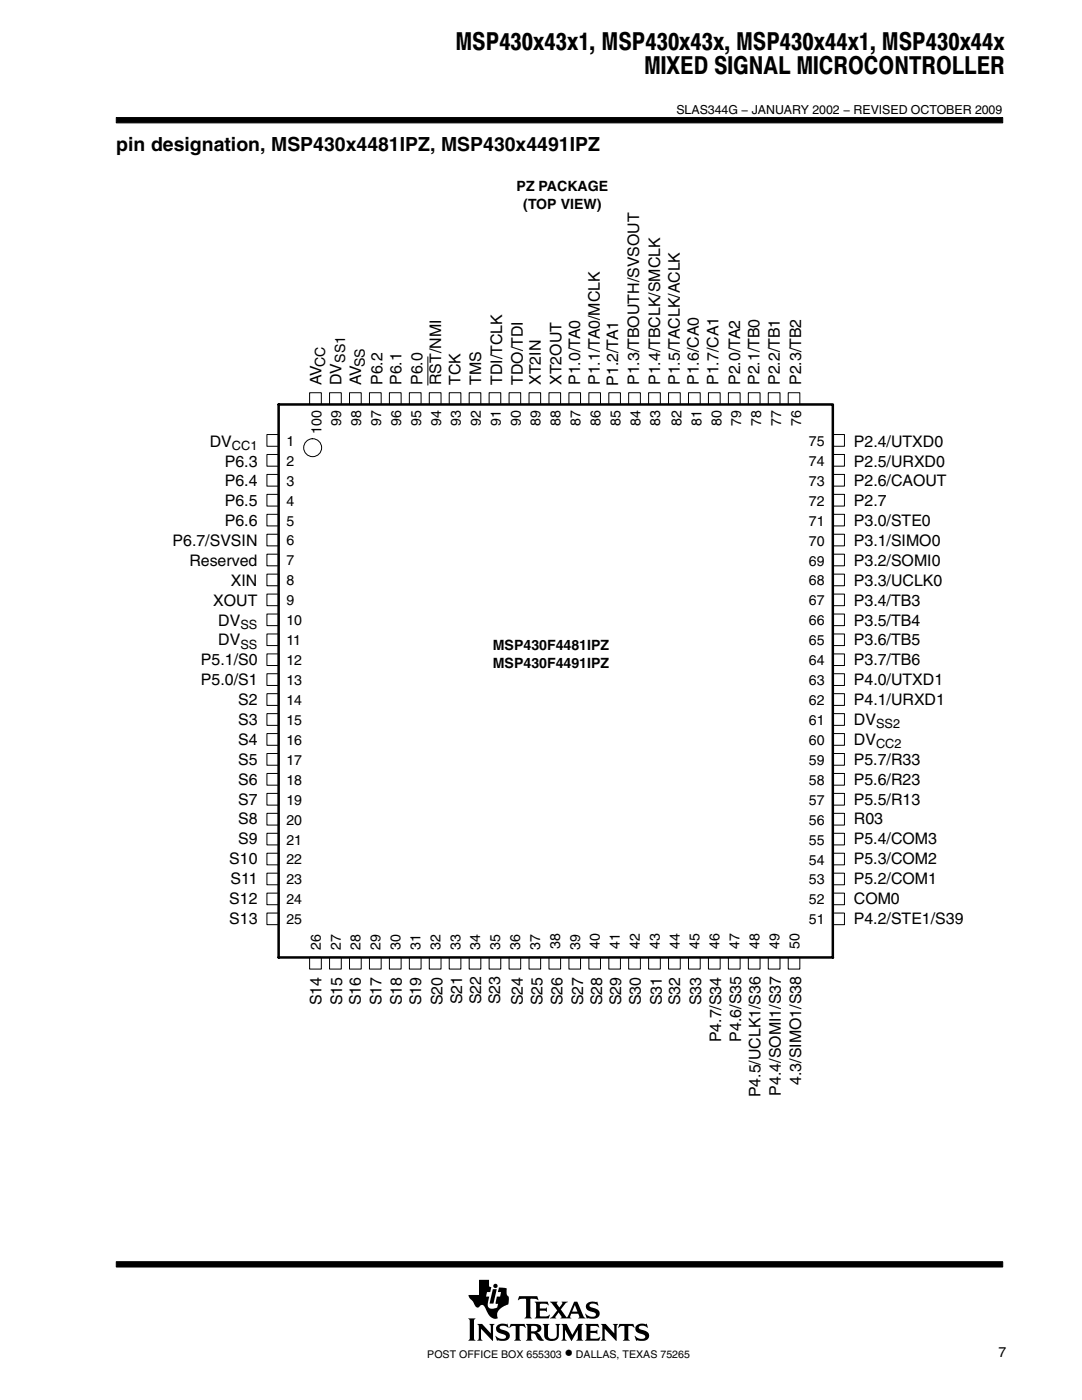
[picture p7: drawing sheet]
<svg xmlns="http://www.w3.org/2000/svg" width="216mm" height="279mm" viewBox="0 0 216 279" stroke-linecap="round" stroke-linejoin="round" font-family="sans-serif">
<g fill="#000" stroke="#000" stroke-width=".2">
<path d="M23.2 23.5h176.9v1h-176.9z" fill-rule="evenodd"/>
<path d="M23.2 251.8h176.9v1.1h-176.9z" fill-rule="evenodd"/>
</g>
<g fill="#000">
<path d="M98.3 257.3h.8l-.6 2.9h-.8z"/>
<path d="M93.4 263.1h1.5l-.3 .4v3.7l.3 .4h-1.5l.3-.4v-3.7z" fill-rule="evenodd"/>
<path d="M95.2 264.2h1l1.7 1.9v-1.5l-.3-.4h1.1l-.3 .4v3l-2.4-2.4v2l.3 .4h-1.1l.3-.6v-2.3z" fill-rule="evenodd"/>
<path d="M95.6 255.4h2v1.3l.4 .2-.2 1h-.6l-.2 .9h.6l-.3 1.2 .1 .7a.9 .9 0 0 0 1.2 .4l.6-.1 .2-.8-.5-.1 .2-1.3h.7l.2-.9h-.7l.3-1 1.5 .2v1.1l.2 .4 .2 .2v.7a.81 .81 0 0 1-.6 1 2.73 2.73 0 0 0-1.7 1.7l.1 .9h-.1a1.81 1.81 0 0 1-2.1-1.5l-.3-.6a.7 .7 0 0 0-.6-.6 .7 .7 0 0 0-.7 .5 1.12 1.12 0 0 1-1.1-1l-.7-.8-.2-.7h2.1z" fill-rule="evenodd"/>
<path d="M99.2 264.6a1.71 1.71 0 0 1 1.7-.4l.2 .1 .1-.1 .3 .8-.6-.3-.8-.1a.41 .41 0 0 0-.4 .5 .41 .41 0 0 0 .5 .3 1.29 1.29 0 0 1 1.5 1.4 1.08 1.08 0 0 1-1.2 .8l-1.1-.1-.2 .1-.4-1 .8 .5 .5 .1 .6-.1 .3-.2a.72 .72 0 0 0-.9-.7 .99 .99 0 0 1-1-.5 .99 .99 0 0 1 .1-1.1z" fill-rule="evenodd"/>
<path d="M101.9 264.2h2.8l.2 .8-.7-.4h-.4l-.1 .2v2.4l.3 .4h-1.4l.3-.4v-2.4l-.1-.2h-.5l-.7 .4z" fill-rule="evenodd"/>
<path d="M103.6 258.7h3.6l.2 .8-.4-.3-1.2 .1v3.5l.3 .3h-1.4l.2-.2 .1-.3v-3.2l-.1-.2h-.8l-.7 .3z" fill-rule="evenodd"/>
<path d="M104.9 264.2h1.9a.9 .9 0 0 1 1 .4 .9 .9 0 0 1 0 1.1l-.7 .2 .5 .4 .9 1.2a1.2 1.2 0 0 1-1.6-1l-.3-.3-.6-.1v1l.3 .5h-1.4l.3-.6v-2.3z" fill-rule="evenodd"/>
<path d="M106.7 259.8h2.6l.1 .7-.5-.3-1.2 .1v.8h1.1l.3-.2v.9l-.4-.2h-1v1l.2 .1h1.2l.5-.3h.1l-.2 .7h-2.8l.3-.5v-2.3z" fill-rule="evenodd"/>
<path d="M108.3 264.2h1.3l-.3 .4v2a.65 .65 0 0 0 .7 .6h.6l.4-.4 .1-2.1-.3-.5h1l-.3 .4v1.8a1.54 1.54 0 0 1-2.4 1l-.5-.7v-2.1z" fill-rule="evenodd"/>
<path d="M112 264.2h1.1l1.1 2.2 1.2-2.2h1l-.3 .4v2.6l.3 .4h-1.4l.3-.4v-1.8l-1.3 2.2-1.3-2.2v1.7l.4 .5h-1.1l.3-.6v-2.3z" fill-rule="evenodd"/>
<path d="M109.7 259.8h1.6l-.2 .3 .5 .8 .6-.8-.1-.3h1.2l-.4 .3-1 1.2 1.2 1.6 1.5-3.1h.6l1.2 2.9 .4 .4-1.4-.1a.22 .22 0 0 0 .2-.1 .22 .22 0 0 0 0-.3l-.2-.4h-1.4l-.2 .7 .2 .2h-2.2l.2-.3-.5-.9-.7 .9 .2 .3h-1.3l.6-.4 .9-1.2z" fill-rule="evenodd"/>
<path d="M117.1 260.2a2.08 2.08 0 0 1 1.9-.3l.2-.2 .1 .9a1.22 1.22 0 0 0-1.7-.1 .82 .82 0 0 0 .9 .6 1.06 1.06 0 0 1 1.2 1.1 1.06 1.06 0 0 1-1.2 1l-1.2-.1-.2 .1-.3-1 .8 .5 .8 .1a.46 .46 0 0 0 .5-.5 .46 .46 0 0 0-.5-.4l-.2-.1a1.11 1.11 0 0 1-1.2-1.5z" fill-rule="evenodd"/>
<path d="M116.7 264.2h2.6l.2 .8-.6-.4-1.1 .1v.9h1.1l.3-.2v.9l-.4-.3h-1v1.1l1.3 .1 .7-.4-.3 .8h-2.8l.3-.4v-2.6z" fill-rule="evenodd"/>
<path d="M119.9 264.2h1l1.7 1.9v-1.5l-.3-.4h1l-.3 .4v3l-2.3-2.4v2l.3 .4h-1.1l.3-.4v-2.6z" fill-rule="evenodd"/>
<path d="M123.6 264.2h2.8l.2 .8-.6-.4h-.5l-.1 .2v2.4l.3 .4h-1.4l.3-.4v-2.4l-.1-.2h-.5l-.7 .4z" fill-rule="evenodd"/>
<path d="M127 264.6a1.74 1.74 0 0 1 1.6-.4l.3 .1 .1-.1 .3 .8h-.1a1.2 1.2 0 0 0-1.7-.1 1.47 1.47 0 0 0 1.3 .7 1.03 1.03 0 0 1 .7 1.2 1.03 1.03 0 0 1-1.2 .8l-1.1-.1-.2 .1-.4-1 .9 .5 .9 .1a.45 .45 0 0 0 .4-.6 .45 .45 0 0 0-.6-.3l-.2-.1a1.11 1.11 0 0 1-1.2-1.4z" fill-rule="evenodd"/>
<circle cx="98.9" cy="256.6" r=".43"/>
</g>
<g fill="#fff">
<path d="M114.7 260.4l.5 1.4h-1z"/>
<path d="M106 264.7l.6-.1a.56 .56 0 0 1 .6 .5 .56 .56 0 0 1-.6 .6h-.6z" fill-rule="evenodd"/>
</g>
<g fill="none" stroke="#000" stroke-width=".2">
<path d="M61.8 78.4h2.3v2.3h-2.3zM65.8 78.4h2.3v2.3h-2.3zM69.7 78.4h2.4v2.3h-2.4zM73.7 78.4h2.4v2.3h-2.4zM77.7 78.4h2.3v2.3h-2.3zM81.7 78.4h2.3v2.3h-2.3zM85.4 71.2v5.7M85.7 78.4h2.3v2.3h-2.3zM89.6 78.4h2.4v2.3h-2.4zM93.6 78.4h2.3v2.3h-2.3zM97.6 78.4h2.3v2.3h-2.3zM101.6 78.4h2.3v2.3h-2.3z"/>
<path d="M105.6 78.4h2.3v2.3h-2.3zM109.5 78.4h2.4v2.3h-2.4zM113.5 78.4h2.3v2.3h-2.3zM117.5 78.4h2.3v2.3h-2.3zM121.5 78.4h2.3v2.3h-2.3zM125.4 78.4h2.4v2.3h-2.4zM129.4 78.4h2.4v2.3h-2.4zM133.4 78.4h2.3v2.3h-2.3zM137.4 78.4h2.3v2.3h-2.3zM141.4 78.4h2.3v2.3h-2.3zM145.3 78.4h2.4v2.3h-2.4zM149.3 78.4h2.4v2.3h-2.4z"/>
<path d="M153.3 78.4h2.3v2.3h-2.3zM157.3 78.4h2.3v2.3h-2.3zM53.3 86.7h2.3v2.4h-2.3zM53.3 90.7h2.3v2.3h-2.3zM53.3 94.7h2.3v2.3h-2.3zM53.3 98.7h2.3v2.3h-2.3zM166.2 86.7h2.3v2.4h-2.3zM166.2 90.7h2.3v2.3h-2.3zM166.2 94.7h2.3v2.3h-2.3zM166.2 98.7h2.3v2.3h-2.3zM53.3 102.6h2.3v2.4h-2.3zM53.3 106.6h2.3v2.3h-2.3z"/>
<path d="M53.3 110.6h2.3v2.3h-2.3zM53.3 114.6h2.3v2.3h-2.3zM53.3 118.6h2.3v2.3h-2.3zM166.2 102.6h2.3v2.4h-2.3zM166.2 106.6h2.3v2.3h-2.3zM166.2 110.6h2.3v2.3h-2.3zM166.2 114.6h2.3v2.3h-2.3zM166.2 118.6h2.3v2.3h-2.3zM53.3 122.5h2.3v2.4h-2.3zM53.3 126.5h2.3v2.3h-2.3zM53.3 130.5h2.3v2.3h-2.3zM53.3 134.5h2.3v2.3h-2.3z"/>
<path d="M53.3 138.4h2.3v2.4h-2.3zM166.2 122.5h2.3v2.4h-2.3zM166.2 126.5h2.3v2.3h-2.3zM166.2 130.5h2.3v2.3h-2.3zM166.2 134.5h2.3v2.3h-2.3zM166.2 138.4h2.3v2.4h-2.3zM53.3 142.4h2.3v2.4h-2.3zM53.3 146.4h2.3v2.3h-2.3zM53.3 150.4h2.3v2.3h-2.3zM53.3 154.4h2.3v2.3h-2.3zM53.3 158.3h2.3v2.4h-2.3zM166.2 142.4h2.3v2.4h-2.3z"/>
<path d="M166.2 146.4h2.3v2.3h-2.3zM166.2 150.4h2.3v2.3h-2.3zM166.2 154.4h2.3v2.3h-2.3zM166.2 158.3h2.3v2.4h-2.3zM53.3 162.3h2.3v2.4h-2.3zM53.3 166.3h2.3v2.3h-2.3zM53.3 170.3h2.3v2.3h-2.3zM53.3 174.3h2.3v2.3h-2.3zM53.3 178.2h2.3v2.4h-2.3zM166.2 162.3h2.3v2.4h-2.3zM166.2 166.3h2.3v2.3h-2.3zM166.2 170.3h2.3v2.3h-2.3z"/>
<path d="M166.2 174.3h2.3v2.3h-2.3zM166.2 178.2h2.3v2.4h-2.3zM53.3 182.2h2.3v2.3h-2.3zM61.8 191.1h2.3v2.3h-2.3zM65.8 191.1h2.3v2.3h-2.3zM69.7 191.1h2.4v2.3h-2.4zM73.7 191.1h2.4v2.3h-2.4zM77.7 191.1h2.3v2.3h-2.3zM81.7 191.1h2.3v2.3h-2.3zM85.7 191.1h2.3v2.3h-2.3zM89.6 191.1h2.4v2.3h-2.4zM93.6 191.1h2.3v2.3h-2.3z"/>
<path d="M97.6 191.1h2.3v2.3h-2.3zM101.6 191.1h2.3v2.3h-2.3zM105.6 191.1h2.3v2.3h-2.3zM109.5 191.1h2.4v2.3h-2.4zM113.5 191.1h2.3v2.3h-2.3zM117.5 191.1h2.3v2.3h-2.3zM121.5 191.1h2.3v2.3h-2.3zM125.4 191.1h2.4v2.3h-2.4zM129.4 191.1h2.4v2.3h-2.4zM133.4 191.1h2.3v2.3h-2.3zM137.4 191.1h2.3v2.3h-2.3zM141.4 191.1h2.3v2.3h-2.3z"/>
<path d="M145.3 191.1h2.4v2.3h-2.4zM149.3 191.1h2.4v2.3h-2.4zM153.3 191.1h2.3v2.3h-2.3zM157.3 191.1h2.3v2.3h-2.3zM166.2 182.2h2.3v2.3h-2.3z"/>
<circle cx="62.4" cy="89.3" r="1.79"/>
</g>
<path d="M166.2 191.1v-110.4h-110.6v110.4h110.6" fill="none" stroke="#000" stroke-width=".5"/>
<g font-size="4.9">
<text x="90.9" y="9.9">MSP430x43x1, MSP430x43x, MSP430x44x1, MSP430x44x</text>
<text x="128.5" y="14.8">MIXED SIGNAL MICROCONTROLLER</text>
</g>
<text font-size="3.9" x="23.2" y="30.2">pin designation, MSP430x4481IPZ, MSP430x4491IPZ</text>
<text font-size="3.5" x="112.7" y="271">•</text>
<g font-size="3.2">
<text x="64.1" y="76.8" transform="rotate(-90 64.1 76.8)">AV</text>
<text x="68.1" y="76.8" transform="rotate(-90 68.1 76.8)">DV</text>
<text x="72.1" y="76.8" transform="rotate(-90 72.1 76.8)">AV</text>
<text x="76.3" y="76.8" transform="rotate(-90 76.3 76.8)">P6.2</text>
<text x="80.1" y="76.8" transform="rotate(-90 80.1 76.8)">P6.1</text>
<text x="84.3" y="76.8" transform="rotate(-90 84.3 76.8)">P6.0</text>
<text x="88.1" y="76.8" transform="rotate(-90 88.1 76.8)">RST/NMI</text>
<text x="91.9" y="76.8" transform="rotate(-90 91.9 76.8)">TCK</text>
<text x="96" y="76.8" transform="rotate(-90 96 76.8)">TMS</text>
<text x="100.2" y="76.8" transform="rotate(-90 100.2 76.8)">TDI/TCLK</text>
<text x="104.3" y="76.8" transform="rotate(-90 104.3 76.8)">TDO/TDI</text>
<text x="107.9" y="76.8" transform="rotate(-90 107.9 76.8)">XT2IN</text>
<text x="112" y="76.8" transform="rotate(-90 112 76.8)">XT2OUT</text>
<text x="115.8" y="76.8" transform="rotate(-90 115.8 76.8)">P1.0/TA0</text>
<text x="119.7" y="76.8" transform="rotate(-90 119.7 76.8)">P1.1/TA0/MCLK</text>
<text x="123.3" y="77" transform="rotate(-90 123.3 77)">P1.2/TA1</text>
<text x="127.5" y="76.8" transform="rotate(-90 127.5 76.8)">P1.3/TBOUTH/SVSOUT</text>
<text x="131.7" y="76.8" transform="rotate(-90 131.7 76.8)">P1.4/TBCLK/SMCLK</text>
<text x="135.7" y="76.8" transform="rotate(-90 135.7 76.8)">P1.5/TACLK/ACLK</text>
<text x="139.4" y="76.8" transform="rotate(-90 139.4 76.8)">P1.6/CA0</text>
<text x="143.4" y="76.8" transform="rotate(-90 143.4 76.8)">P1.7/CA1</text>
<text x="147.7" y="76.8" transform="rotate(-90 147.7 76.8)">P2.0/TA2</text>
<text x="151.5" y="76.8" transform="rotate(-90 151.5 76.8)">P2.1/TB0</text>
<text x="155.6" y="76.8" transform="rotate(-90 155.6 76.8)">P2.2/TB1</text>
<text x="159.8" y="76.8" transform="rotate(-90 159.8 76.8)">P2.3/TB2</text>
<text x="41.9" y="89.1">DV</text>
<text x="170.4" y="89.1">P2.4/UTXD0</text>
<text x="44.9" y="93.1">P6.3</text>
<text x="170.4" y="93.1">P2.5/URXD0</text>
<text x="44.9" y="97.1">P6.4</text>
<text x="44.9" y="101">P6.5</text>
<text x="170.4" y="97.1">P2.6/CAOUT</text>
<text x="170.4" y="101">P2.7</text>
<text x="44.9" y="105">P6.6</text>
<text x="170.4" y="105">P3.0/STE0</text>
<text x="34.4" y="109">P6.7/SVSIN</text>
<text x="37.8" y="112.9">Reserved</text>
<text x="170.4" y="109">P3.1/SIMO0</text>
<text x="170.4" y="112.9">P3.2/SOMI0</text>
<text x="46.1" y="116.9">XIN</text>
<text x="170.4" y="116.9">P3.3/UCLK0</text>
<text x="42.5" y="120.9">XOUT</text>
<text x="43.6" y="124.8">DV</text>
<text x="170.4" y="120.9">P3.4/TB3</text>
<text x="170.4" y="124.8">P3.5/TB4</text>
<text x="43.6" y="128.8">DV</text>
<text x="170.4" y="128.8">P3.6/TB5</text>
<text x="40.1" y="132.8">P5.1/S0</text>
<text x="40.1" y="136.7">P5.0/S1</text>
<text x="170.4" y="132.8">P3.7/TB6</text>
<text x="170.4" y="136.7">P4.0/UTXD1</text>
<text x="47.5" y="140.7">S2</text>
<text x="170.4" y="140.7">P4.1/URXD1</text>
<text x="47.5" y="144.7">S3</text>
<text x="47.5" y="148.7">S4</text>
<text x="170.4" y="148.7">DV</text>
<text x="170.4" y="144.7">DV</text>
<text x="47.5" y="152.6">S5</text>
<text x="170.4" y="152.6">P5.7/R33</text>
<text x="47.5" y="156.6">S6</text>
<text x="47.5" y="160.6">S7</text>
<text x="170.4" y="156.6">P5.6/R23</text>
<text x="170.4" y="160.6">P5.5/R13</text>
<text x="47.5" y="164.5">S8</text>
<text x="170.4" y="164.5">R03</text>
<text x="45.7" y="172.5">S10</text>
<text x="47.5" y="168.5">S9</text>
<text x="170.4" y="168.5">P5.4/COM3</text>
<text x="170.4" y="172.5">P5.3/COM2</text>
<text x="46" y="176.4">S11</text>
<text x="170.4" y="176.4">P5.2/COM1</text>
<text x="45.7" y="180.4">S12</text>
<text x="45.7" y="184.4">S13</text>
<text x="170.4" y="180.4">COM0</text>
<text x="170.4" y="184.4">P4.2/STE1/S39</text>
<text x="64.1" y="200.6" transform="rotate(-90 64.1 200.6)">S14</text>
<text x="68.3" y="200.6" transform="rotate(-90 68.3 200.6)">S15</text>
<text x="72" y="200.6" transform="rotate(-90 72 200.6)">S16</text>
<text x="76.1" y="200.6" transform="rotate(-90 76.1 200.6)">S17</text>
<text x="80.2" y="200.6" transform="rotate(-90 80.2 200.6)">S18</text>
<text x="84" y="200.6" transform="rotate(-90 84 200.6)">S19</text>
<text x="88.3" y="200.6" transform="rotate(-90 88.3 200.6)">S20</text>
<text x="92.2" y="200.4" transform="rotate(-90 92.2 200.4)">S21</text>
<text x="96" y="200.4" transform="rotate(-90 96 200.4)">S22</text>
<text x="99.8" y="200.4" transform="rotate(-90 99.8 200.4)">S23</text>
<text x="104.3" y="200.6" transform="rotate(-90 104.3 200.6)">S24</text>
<text x="108.2" y="200.6" transform="rotate(-90 108.2 200.6)">S25</text>
<text x="112.3" y="200.6" transform="rotate(-90 112.3 200.6)">S26</text>
<text x="116.4" y="200.6" transform="rotate(-90 116.4 200.6)">S27</text>
<text x="120.2" y="200.6" transform="rotate(-90 120.2 200.6)">S28</text>
<text x="123.9" y="200.6" transform="rotate(-90 123.9 200.6)">S29</text>
<text x="127.9" y="200.6" transform="rotate(-90 127.9 200.6)">S30</text>
<text x="132.1" y="200.6" transform="rotate(-90 132.1 200.6)">S31</text>
<text x="135.7" y="200.6" transform="rotate(-90 135.7 200.6)">S32</text>
<text x="139.9" y="200.6" transform="rotate(-90 139.9 200.6)">S33</text>
<text x="143.9" y="208" transform="rotate(-90 143.9 208)">P4.7/S34</text>
<text x="147.9" y="207.9" transform="rotate(-90 147.9 207.9)">P4.6/S35</text>
<text x="151.7" y="219" transform="rotate(-90 151.7 219)">P4.5/UCLK1/S36</text>
<text x="155.8" y="218.6" transform="rotate(-90 155.8 218.6)">P4.4/SOMI1/S37</text>
<text x="159.9" y="216.5" transform="rotate(-90 159.9 216.5)">4.3/SIMO1/S38</text>
</g>
<g font-size="2.8">
<text x="103.1" y="38.2">PZ PACKAGE</text>
<text x="104.4" y="41.7">(TOP VIEW)</text>
<text x="64.9" y="73.2" transform="rotate(-90 64.9 73.2)">CC</text>
<text x="68.9" y="72.4" transform="rotate(-90 68.9 72.4)">SS1</text>
<text x="72.8" y="73.2" transform="rotate(-90 72.8 73.2)">SS</text>
<text x="57.1" y="89">1</text>
<text x="64.1" y="86.5" transform="rotate(-90 64.1 86.5)">100</text>
<text x="68.1" y="85" transform="rotate(-90 68.1 85)">99</text>
<text x="72.1" y="85" transform="rotate(-90 72.1 85)">98</text>
<text x="76.1" y="85" transform="rotate(-90 76.1 85)">97</text>
<text x="80" y="85" transform="rotate(-90 80 85)">96</text>
<text x="84" y="85" transform="rotate(-90 84 85)">95</text>
<text x="88" y="85" transform="rotate(-90 88 85)">94</text>
<text x="92" y="85" transform="rotate(-90 92 85)">93</text>
<text x="95.9" y="85" transform="rotate(-90 95.9 85)">92</text>
<text x="99.9" y="85" transform="rotate(-90 99.9 85)">91</text>
<text x="103.9" y="85" transform="rotate(-90 103.9 85)">90</text>
<text x="107.9" y="85" transform="rotate(-90 107.9 85)">89</text>
<text x="111.9" y="85" transform="rotate(-90 111.9 85)">88</text>
<text x="115.8" y="85" transform="rotate(-90 115.8 85)">87</text>
<text x="119.8" y="85" transform="rotate(-90 119.8 85)">86</text>
<text x="123.8" y="85" transform="rotate(-90 123.8 85)">85</text>
<text x="127.8" y="85" transform="rotate(-90 127.8 85)">84</text>
<text x="131.8" y="85" transform="rotate(-90 131.8 85)">83</text>
<text x="136" y="85" transform="rotate(-90 136 85)">82</text>
<text x="140" y="85" transform="rotate(-90 140 85)">81</text>
<text x="143.9" y="85" transform="rotate(-90 143.9 85)">80</text>
<text x="147.9" y="85" transform="rotate(-90 147.9 85)">79</text>
<text x="151.9" y="85" transform="rotate(-90 151.9 85)">78</text>
<text x="155.9" y="85" transform="rotate(-90 155.9 85)">77</text>
<text x="159.9" y="85" transform="rotate(-90 159.9 85)">76</text>
<text x="161.4" y="89">75</text>
<text x="57.1" y="92.9">2</text>
<text x="161.4" y="93">74</text>
<text x="57.1" y="96.9">3</text>
<text x="57.1" y="100.9">4</text>
<text x="161.4" y="97">73</text>
<text x="161.4" y="100.9">72</text>
<text x="57.1" y="104.9">5</text>
<text x="161.4" y="104.9">71</text>
<text x="57.1" y="108.9">6</text>
<text x="57.1" y="112.8">7</text>
<text x="161.4" y="108.9">70</text>
<text x="161.4" y="112.9">69</text>
<text x="57.1" y="116.8">8</text>
<text x="161.4" y="116.8">68</text>
<text x="57.1" y="120.8">9</text>
<text x="57.1" y="124.8">10</text>
<text x="161.4" y="120.8">67</text>
<text x="161.4" y="124.8">66</text>
<text x="57.1" y="128.7">11</text>
<text x="98.3" y="129.7">MSP430F4481IPZ</text>
<text x="161.4" y="128.8">65</text>
<text x="57.1" y="132.7">12</text>
<text x="57.1" y="136.7">13</text>
<text x="98.3" y="133.2">MSP430F4491IPZ</text>
<text x="161.4" y="132.8">64</text>
<text x="161.4" y="136.7">63</text>
<text x="57.1" y="140.7">14</text>
<text x="161.4" y="140.7">62</text>
<text x="57.1" y="144.7">15</text>
<text x="57.1" y="148.6">16</text>
<text x="161.4" y="144.7">61</text>
<text x="161.4" y="148.7">60</text>
<text x="57.1" y="152.6">17</text>
<text x="161.4" y="152.7">59</text>
<text x="57.1" y="156.6">18</text>
<text x="57.1" y="160.6">19</text>
<text x="161.4" y="156.6">58</text>
<text x="161.4" y="160.6">57</text>
<text x="57.1" y="164.6">20</text>
<text x="161.4" y="164.6">56</text>
<text x="57.1" y="168.5">21</text>
<text x="57.1" y="172.5">22</text>
<text x="161.4" y="168.6">55</text>
<text x="161.4" y="172.6">54</text>
<text x="57.1" y="176.5">23</text>
<text x="161.4" y="176.5">53</text>
<text x="57.1" y="180.5">24</text>
<text x="57.1" y="184.5">25</text>
<text x="161.4" y="180.5">52</text>
<text x="161.4" y="184.5">51</text>
<text x="64" y="189.5" transform="rotate(-90 64 189.5)">26</text>
<text x="68" y="189.5" transform="rotate(-90 68 189.5)">27</text>
<text x="72" y="189.5" transform="rotate(-90 72 189.5)">28</text>
<text x="75.9" y="189.5" transform="rotate(-90 75.9 189.5)">29</text>
<text x="79.9" y="189.5" transform="rotate(-90 79.9 189.5)">30</text>
<text x="83.9" y="189.5" transform="rotate(-90 83.9 189.5)">31</text>
<text x="87.9" y="189.5" transform="rotate(-90 87.9 189.5)">32</text>
<text x="91.9" y="189.5" transform="rotate(-90 91.9 189.5)">33</text>
<text x="95.8" y="189.5" transform="rotate(-90 95.8 189.5)">34</text>
<text x="99.8" y="189.5" transform="rotate(-90 99.8 189.5)">35</text>
<text x="103.8" y="189.5" transform="rotate(-90 103.8 189.5)">36</text>
<text x="107.8" y="189.5" transform="rotate(-90 107.8 189.5)">37</text>
<text x="111.8" y="189.4" transform="rotate(-90 111.8 189.4)">38</text>
<text x="115.7" y="189.5" transform="rotate(-90 115.7 189.5)">39</text>
<text x="119.7" y="189.4" transform="rotate(-90 119.7 189.4)">40</text>
<text x="123.7" y="189.4" transform="rotate(-90 123.7 189.4)">41</text>
<text x="127.7" y="189.4" transform="rotate(-90 127.7 189.4)">42</text>
<text x="131.6" y="189.4" transform="rotate(-90 131.6 189.4)">43</text>
<text x="135.6" y="189.4" transform="rotate(-90 135.6 189.4)">44</text>
<text x="139.6" y="189.4" transform="rotate(-90 139.6 189.4)">45</text>
<text x="143.6" y="189.4" transform="rotate(-90 143.6 189.4)">46</text>
<text x="147.6" y="189.4" transform="rotate(-90 147.6 189.4)">47</text>
<text x="151.5" y="189.4" transform="rotate(-90 151.5 189.4)">48</text>
<text x="155.5" y="189.4" transform="rotate(-90 155.5 189.4)">49</text>
<text x="159.5" y="189.4" transform="rotate(-90 159.5 189.4)">50</text>
<text x="199.2" y="270.8">7</text>
</g>
<g font-size="2.5">
<text x="135" y="22.7">SLAS344G − JANUARY 2002 − REVISED OCTOBER 2009</text>
<text x="46.3" y="89.8">CC1</text>
<text x="48" y="125.5">SS</text>
<text x="48" y="129.5">SS</text>
<text x="174.8" y="145.3">SS2</text>
<text x="174.8" y="149.3">CC2</text>
</g>
<g font-size="2.1">
<text x="85.3" y="271">POST OFFICE BOX 655303</text>
<text x="114.9" y="271">DALLAS, TEXAS 75265</text>
</g>
</svg>
